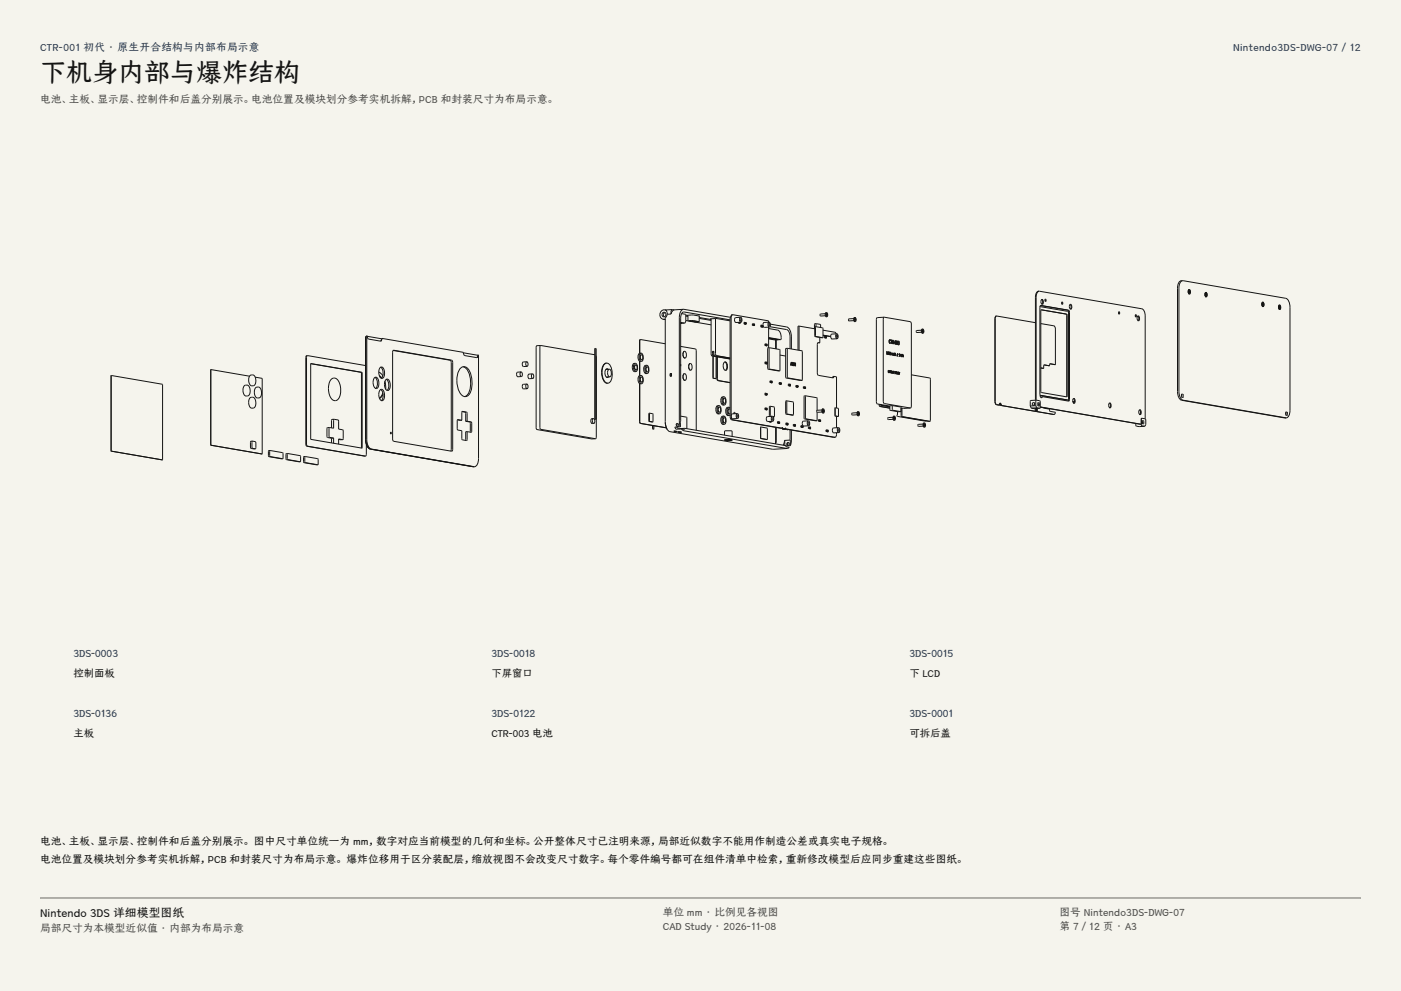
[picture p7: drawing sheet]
<svg xmlns="http://www.w3.org/2000/svg" width="420mm" height="297mm" viewBox="0 0 420 297" stroke-linecap="round" stroke-linejoin="round" font-family="sans-serif">
<g fill="#f5f4ed">
<path d="M0 0h420v297h-420z"/>
<path d="M12 12h396v275h-396z"/>
</g>
<g fill="none" stroke="#141413" stroke-width=".3">
<path d="M198.8 95.7l.6 .1M199.3 92.9a1.45 1.45 0 0 0-1.5 1.2 1.45 1.45 0 0 0 1 1.6M199.3 92.9l.4 .1M199.3 92.9h.4M199.4 93.7l-.5 .4v.5l.3 .3M199.4 95.6l-.6 .1M199.8 92.9l-.1 .1 .4 1.2M199.8 92.9h.1M200.1 94.2l-.7 1.2v31l.2 1.4a2 2 0 0 0 1.2 1.6l30.8 5.2 4.4-.2M201.2 94.1l-1.1 .1M201.6 92.8l-.4 .5v.8M201.6 92.8l.5 .1"/>
<path d="M201.6 92.8l-1.8 .1M202.1 92.9l-.5 .4-.4 .8M204.1 96.6l1.1 .2M204.1 96.8l.2 .1M204.3 94l1.3 .2v2.1l-.4 .5M204.9 92.7a2.27 2.27 0 0 0-1.2 2.5v30.9l.3 1.8M204.9 92.7l14.1 2.4M204.9 92.7l-2.8 .2M205.2 96.8l-1.1 .1M205.6 96.1l2.5 .4 1.5-.1M205.6 94.7l.6 .1M205.6 94.5l.6 .1"/>
<path d="M206.2 94.5l1.6-.1 1.9 .3M206.2 96.2l1.5-.1 1.9 .3M206.2 96.2h.1M206.2 94.5v1.7M206.7 96.2l2.4 .2zM208.2 96.5l5 .9M209.1 96.4h.1M209.6 95.4l3.6 .6M209.6 94.7v1.7M209.6 95.1l3.6 .7M209.7 94.7h.1M209.7 94.7l-.1 .1"/>
<path d="M213.1 95.5l-.2 .1h.3M213.1 95.5h1.9l3.9 .7M213.2 95.5l.1 11.1 5.6 1M214.5 95.5v10.8l.3 .3 4.1 .7-4.3-.7M218.9 95.9l-13.9-2.4a1.54 1.54 0 0 0-.9 1.8l-.1 32.6M219 95.3h-.1l.1 30.2 .4 .3 15.1 2.5M219 95.2v.1M219.5 94.3l-.3 .3-.2 .6M219.5 94.3h.1M219.6 94.3l-.3 .3-.1 .6v29.5M219.6 94.3l10.8 1.9v.4M219.6 94.3h-.1"/>
<path d="M221.3 96.6v.2M221.3 96.8h.1M221.3 96.8h.4M221.5 96.6v.1M221.5 96.8h.1M221.6 96.7h.1M221.6 96.8h.1M221.6 96.8h-.3M221.6 96.6v.2M221.6 96.7l.3 .1M221.6 96.8h.3M221.7 96.8h.1"/>
<path d="M221.9 96.8h.1M221.9 96.6v.2M221.9 95.6h.3l-.1 .6zM222 95.1l-1.5 .1-.3 .7 .3 .7h1.6M222 95.1l-.3 .7 .1 .5 .3 .3M222 95.1a.91 .91 0 0 1 .1 1.5M223 96.6v.5h.5M223 96.6h.1M223 97.1h.1M223.1 97.1h.1M223.3 96.6v.4M223.3 96.6h.1"/>
<path d="M223.3 97.1h.1M223.3 96.6h-.3M223.3 96.6l.4 .1v.4M223.3 96.7h.1M223.3 97h.1M223.3 97.1h-.2M223.3 96.6v.5M223.3 97l.3 .1M223.4 97.1h.1M223.5 97.1h.1M223.6 96.7h.1M223.6 97.1h.1"/>
<path d="M223.6 97.1h-.2M223.6 96.7v.4M223.7 96.7h.1M223.7 97.1h.1M223.7 97.1h-.2M225.6 97.1v.4M225.6 97.5h.1M225.6 97.1h.1M225.6 97.5l.4 .1M225.8 97.1v.4M225.8 97.5h.1M225.8 97.1h.1"/>
<path d="M225.8 97.1h-.2M225.8 97.1h.4v.4M225.8 97.5h-.2M225.9 97.5h.1M225.9 97.1h.1M225.9 97.1h-.1M225.9 97.5h.2M225.9 97.5l.3 .1M225.9 97.6h.1M226 97.6h.1M226.1 97.5h.1M226.1 97.2h.1"/>
<path d="M226.1 97.1v.4M226.1 97.1h.1M226.1 97.5l.1 .1M226.2 97.1h.1M226.2 97.5h.1M226.2 97.6h.1M228.1 97.5v.4l.6 .1M228.1 97.5h.1M228.1 97.9h.1M228.1 97.9l.5 .1M228.3 97.5v.4M228.3 97.9h.1"/>
<path d="M228.3 97.5h.1M228.3 97.5h-.2M228.3 97.5l.4 .1v.4M228.4 97.9h.1M228.4 97.5h.1M228.4 97.5h-.1M228.4 98h.1M228.5 98h.1M228.6 97.6h.1M228.6 97.9h.1M228.6 98h.1M228.7 97.6v.4"/>
<path d="M228.7 98h.1M228.7 97.6h.1M228.7 97.6h-.1M228.7 98h-.2M230.4 98.5l2.8 .4a2.48 2.48 0 0 1 .8 2.9M230.4 98v6.2M230.5 97h.2l-.1 .6zM230.5 96.6h-1.4l-.4 .7 .3 .8 1.6-.1M230.5 96.6l-.3 .6 .1 .6 .3 .2M230.5 96.6a.91 .91 0 0 1 .1 1.4M230.8 97.9l5 .9a2.01 2.01 0 0 1 1 2.2v3.5M230.9 97.1l4.9 .9a2.96 2.96 0 0 1 1.4 3v3.6"/>
<path d="M239.5 97.7l4.8 .8M239.5 97.7h-.3v7.2M239.5 97.7v7.3M244.2 97v1.5M244.2 97h.1M244.2 98.5h.1M244.3 97.9v2.9l2.1 .4M244.3 97.9h.1M244.6 97.9l-.1 2.9 2.1 .4M244.6 97.9h.1M244.6 97.9h-.3M244.6 97.9l2.1 .4-.1 2.9"/>
<path d="M244.7 97l-.1 .9M244.7 97h.1M244.7 97h-.5M244.7 97l1.2 .2 .1 1M246.7 99l3.6 .6 .4 .4M247.4 94l-1.4 .1-.2 .3 .2 .3 1.4-.1M247.6 94.2l.5 .2zM247.6 93.7l-.2 .6 .3 .6M247.6 93.7h.1M247.7 94.4l.2-.6v1l-.1-.4M247.8 94.9h-.1M247.8 93.7l-.3 .5 .4 .7"/>
<path d="M247.8 93.7l.3 .8-.2 .4M247.8 93.7h-.2M247.9 94.9h-.2M248.1 94.3l-.1 .1M255.9 95.5l-1.4 .1-.1 .2 .1 .4 1.5-.1M256.1 95.7l.5 .2zM256.2 95.2l-.3 .5 .3 .7M256.2 95.2h.1M256.2 95.8l.2-.5v.9l-.1-.4M256.3 96.4h-.1M256.3 95.1l-.3 .6 .4 .7M256.3 95.1l.3 .5-.2 .8"/>
<path d="M256.3 95.1l-.1 .1M256.4 96.4h-.2M256.6 95.7l-.1 .2M263 95.2l-.3 .6 .1 24.9 .2 .4 3.8 .6M263 95.2h.1M265.1 95.1l-.3 .6v24.9l.3 .3 7.8 1.4M265.1 95.1h.1M265.1 95.1l-2.1 .1M265.1 95.1l7.8 1.3 .3 .4v24.9l-.3 .6M276.2 99l-1.4 .1-.1 .2 .1 .4 1.5-.1M276.4 99.1l.3 .2M276.4 99.1l.5 .1"/>
<path d="M276.4 99.2h.4M276.5 98.6l-.3 .6 .3 .7M276.5 98.6v.1M276.5 99.3l.1-.5 .1 .9v-.4M276.6 99.9h-.1M276.6 98.6l-.3 .6 .4 .7M276.6 98.6l.4 .8-.3 .5M276.6 98.6h-.1M276.7 99.9h-.2M276.8 99.2v.1M276.9 99.2l-.2 .1M276.9 99.2h-.1"/>
<path d="M298.6 94.7l-.4 .8v24.8l.3 .9 1.2 .2M298.6 94.7h.1M298.7 94.7l-.4 .8v24.8l.2 .7 .3 .3M298.7 94.7l11.7 2M298.7 94.7h-.1M311.3 87.3a1.5 1.5 0 0 0-.9 1.8v30.8M311.3 87.3h.1M311.5 87.3l30.8 5.2a1.96 1.96 0 0 1 1 2.2v30.8M311.5 87.3a1.5 1.5 0 0 0-.9 1.8v30.8M311.5 87.3h-.2M311.8 91.9l8.3 1.4 .2 .3v25.8l-.2 .5M311.8 91.9h.1"/>
<path d="M311.9 91.6l8.2 1.4 .3 .3v26.4l-.2 .5M312 97l3.9 .7 .4 .3 .1 11.3M312.1 92.8l7.7 1.4v24.7M312.2 92.8l-.1 24.7 7.6 1.4M312.2 92.8h.1M312.2 89.8l.2-.1a.76 .76 0 0 1 .4 .8 .76 .76 0 0 1-.5 .7l-.3-.8zM312.3 89.8l.3 .8-.2 .6M313.3 89.7h.2l-.1 .7zM313.3 89.7v.6M318.3 90.6h.3l-.1 .6zM318.3 90.6l.1 .6M319.7 94.1v24.8"/>
<path d="M320.7 91.3l.2-.1a.76 .76 0 0 1 .5 .7 .76 .76 0 0 1-.6 .7l-.2-.7zM320.8 91.2l.3 .9-.2 .5M335.4 93.5h.2l-.1 .6zM335.4 93.5v.6M340.4 94.4h.2l-.1 .6zM340.4 94.4v.5M341 94.8l.2-.1a.76 .76 0 0 1 .5 .7 .76 .76 0 0 1-.6 .7l-.2-.8zM341.1 94.7l.3 .5-.2 .9M354.5 84.1a2.03 2.03 0 0 0-1.1 2.3v30.9l.2 1.2a1.78 1.78 0 0 0 1.1 1.4l30.9 5.3M354.5 84.1l31 5.3a2.64 2.64 0 0 1 1.2 2.7l-.1 32a1.32 1.32 0 0 1-1 1.1M354.5 84.1a1.47 1.47 0 0 0-1.5 1.7v31.5l.2 1.3a1.78 1.78 0 0 0 1.1 1.4l30.9 5.3M356.2 87.4l.3 .7"/>
<path d="M356.3 87.4h.1M356.3 86.9l.2-.1a.7 .7 0 0 1 .4 .6 .7 .7 0 0 1-.5 .7l-.2-.7zM356.3 86.8l.1 .1M356.4 87.4h.1M356.4 87.4h.3M356.4 87.4v.1M356.4 86.8h.1M356.5 88l-.1 .1M356.5 86.8l-.3 .6M356.5 86.8l.3 .8-.3 .5M356.5 86.8h-.2M356.5 87.4l-.2 .1h.2"/>
<path d="M356.5 88.1h.1M356.5 87.4v-.4v.9v-.4M356.5 87.4h.2M356.5 88.1h-.1M356.7 87.4v.1M356.7 87.4l-.2 .1M356.7 87.4h.1M361.4 87.7l.1-.1a.7 .7 0 0 1 .4 .7 .7 .7 0 0 1-.5 .6l-.2-.7zM361.4 87.7h.1M361.5 88.9h-.1M361.5 87.7l-.3 .6 .4 .6M361.5 87.7l.3 .8-.2 .4"/>
<path d="M361.5 87.7h-.1M361.6 88.9h.1M361.6 88.2l.2 .1M361.6 88.2l-.1-.4 .1 1v-.4M361.6 88.2l-.2 .2M361.7 88.3l-.4-.1 .3 .2M361.7 88.3v.1M361.8 88.3l-.2 .1M361.8 88.3h-.1M378.3 91.1l.5 .2zM378.4 90.6l.2-.1a.7 .7 0 0 1 .4 .7 .7 .7 0 0 1-.5 .7l-.2-.7zM378.5 90.6h.1"/>
<path d="M378.5 91.2h.2M378.5 91.2l.1-.4v.9l-.1-.4M378.5 91.2v.1M378.5 91.8h.1M378.5 90.6l-.2 .6 .3 .6M378.5 90.6l.4 .8-.3 .4M378.6 91.8l-.1 .1M378.7 91.2v.1M378.8 91.2h-.1M383.3 92l.3 .7M383.4 91.5l.2-.1a.7 .7 0 0 1 .4 .7 .7 .7 0 0 1-.5 .6l-.2-.7zM383.5 92l.3 .1"/>
<path d="M383.5 92v.1M383.5 91.4v.1M383.5 92l.1-.4v1v-.4M383.6 92.7h.1M383.6 91.5h-.1M383.6 91.5l-.3 .5M383.6 91.5l.3 .8-.3 .4M383.6 92l-.2 .1 .2 .1M383.6 92h-.1M383.8 92.1l-.2 .1M383.8 92.1l-.1 .1M33.3 112.6v22.6"/>
<path d="M33.3 112.5v.1M33.3 112.5h.1M33.3 112.6l.1 22.6M33.4 112.5l-.1 .1M33.4 112.5h-.1M33.4 112.5l15.3 2.7v22.6M63.2 110.8v22.6M63.2 110.8h.1M63.2 110.8l11.6 1.9M73.3 115.6a1.25 1.25 0 0 1 1.4 .2 1.25 1.25 0 0 1 .3 1.3 1.14 1.14 0 0 1-1 1.6 1.14 1.14 0 0 1-1.2-1.5l.1-1zM75 112.5a1.25 1.25 0 0 1 1.4 .2 1.25 1.25 0 0 1 .3 1.4 1.14 1.14 0 0 1-1 1.5 1.14 1.14 0 0 1-1.1-1.5v-1zM75 119.2a1.25 1.25 0 0 1 1.4 .2 1.25 1.25 0 0 1 .3 1.4 1.14 1.14 0 0 1-1 1.5 1.14 1.14 0 0 1-1.1-1.5v-1z"/>
<path d="M76.5 113l2.1 .5v22.6M76.7 116.2a1.25 1.25 0 0 1 1.4 .2 1.25 1.25 0 0 1 .3 1.3 1.14 1.14 0 0 1-1 1.6 1.14 1.14 0 0 1-1.1-1.5l.1-1.1zM91.9 106.6l-.2 .5 .1 26.5 17.8 3.1M91.9 106.6h.1M92.2 106.6l-.3 .5v26l.3 .6M92.2 106.6h.1M92.2 106.6h-.3M92.2 106.6l17.4 3M93.1 109l15.5 2.6-.1 22.7M93.2 109v22.6l15.3 2.7M93.2 109h.1M99.4 113.6a1.57 1.57 0 0 1 2.4 1.3 4 4 0 0 1-1.1 5.1 2.2 2.2 0 0 1-2.1-2.4 4.6 4.6 0 0 1 .8-4z"/>
<path d="M108.3 111.6l.1 22.7M109.6 100.9v30.8l.2 1.5 .5 1 .7 .4 31 5.3M109.6 100.9h.1M109.7 100.8v30.9l.2 1.4a1.93 1.93 0 0 0 1.1 1.5M109.7 100.8l-.1 .1M110 100.6v31.1l.1 1.4a1.93 1.93 0 0 0 1.2 1.5l30.8 5.3M110 100.6l-.3 .2M110 100.6l.1 .1M110.1 100.7l.1 .6 .3 .3 3.6 .6M110.1 100.7h.1M110.1 100.8l4.3 .7M112.4 113.1l.2-.1a2.14 2.14 0 0 1 .2 3.5 2.24 2.24 0 0 1-.4-3.4z"/>
<path d="M112.4 113.1a2.43 2.43 0 0 1 .2 3.3M113.6 111.5l1.2 1.1M113.7 112.6l.7 .7M113.8 112.8l.4 .5M114.1 110.1l.2-.1a2.13 2.13 0 0 1 .2 3.4 2.24 2.24 0 0 1-.4-3.3zM114.1 116.8l.2-.1a2.13 2.13 0 0 1 .2 3.4 2.24 2.24 0 0 1-.4-3.3zM114.1 116.7a2.43 2.43 0 0 1 .2 3.4M114.1 110a2.43 2.43 0 0 1 .2 3.4M114.4 101.5l-.4 .7M114.5 101.4l-.1 .1M114.5 101.4l-.1 .6-.3 .2M114.5 101.4h.1"/>
<path d="M114.5 101.4l24.4 4.2M114.8 117.7l-.4 .8-.7 .8M114.8 118.1l-.4 .9-.6 .4M115.4 114.3l.2 2.4M115.8 113.7l.2-.1a2.13 2.13 0 0 1 .2 3.4 2.24 2.24 0 0 1-.4-3.3zM115.8 113.7a2.43 2.43 0 0 1 .2 3.3M117.8 105l17.7 3.1 .2 .5-.1 26.6-17.7-3.1-.2-.5zM117.9 105l17.2 3.1 .2 .6-.2 26.5M138.1 110.3a1.59 1.59 0 0 1 2.7 .9 8.2 8.2 0 0 1-.1 6.9 1.67 1.67 0 0 1-1.7 .7 1.67 1.67 0 0 1-1.3-1.3 7.3 7.3 0 0 1 .4-7.2zM138.8 109.9a4.3 4.3 0 0 1 2.3 4.4 4.3 4.3 0 0 1-1.8 4.6M138.9 105.6l.1 .7 .4 .3 3.5 .6M138.9 105.6h.1"/>
<path d="M138.9 105.7l4.3 .8M142.9 107.2h.1M143.2 106.5l-.3 .7M143.3 106.4l.2 31-.2 1.3a1.42 1.42 0 0 1-1 1.2M143.3 106.4l-.4 .8M143.3 106.4l-.1 .1M143.3 106.4h.1M156.2 111.5h-1l-.3 .7 .2 .7h1.2M156.2 111.5l-.3 .6 .4 .8M156.2 111.5a.84 .84 0 0 1 .1 1.4M157.9 108.4l-1 .1-.3 .6 .2 .7h1.2M157.9 108.4l-.3 .7 .4 .7"/>
<path d="M157.9 108.4a.85 .85 0 0 1 .1 1.4M157.9 115.1l-1 .1-.3 .6 .2 .7h1.2M157.9 115.1l-.3 .6 .4 .8M157.9 115.1a.85 .85 0 0 1 .1 1.4M159.6 112.1h-1l-.3 .6 .2 .7h1.2M159.6 112.1l-.3 .6 .4 .7M159.6 112.1a.84 .84 0 0 1 .1 1.3M160.9 103.6l-.2 .5 .1 24.5 16.6 2.9M160.9 103.6h.1M162.1 103.5l-.2 .5 .1 24.6 16.5 2.9M162.1 103.5l16.2 2.8M162.1 103.5l-1.2 .1"/>
<path d="M178.4 104.4l-.1 21.1 .4 .1M178.4 104.4h.1M178.5 104.4v21.2M178.5 104.4h.1M178.5 104.4h-.1M178.5 104.4l.2 .2 .1 26.4-.3 .5M178.7 106.6l.1 .3M181.7 108.8a3.3 3.3 0 0 0-1.2 4.2l.2 .6a1.6 1.6 0 0 0 1.4 1.3M181.8 108.8h-.1M181.8 108.8a3.3 3.3 0 0 0-1.1 4.2l.2 .6a1.6 1.6 0 0 0 1.3 1.2M181.8 108.8a2.04 2.04 0 0 1 1.6 2.1 4.6 4.6 0 0 1-.7 3.7l-.5 .2M181.9 110.5l.2 .2"/>
<path d="M182.1 114.9h.1M182.2 114.8l-.1 .1M182.3 110.7l-.4-.2a1.63 1.63 0 0 0 .2 2.6l.3-.1M182.3 113l-.3 .1M182.6 110.7a1.41 1.41 0 0 0 .2 2.2M182.6 110.7a1.41 1.41 0 0 1 .2 2.2M182.6 110.7h-1M182.8 112.9l-1 .1M190.4 108.9a1.05 1.05 0 0 0-.8 1.6l.1 .3a.68 .68 0 0 0 .9 .6M190.4 108.9a1.53 1.53 0 0 0 .2 2.5M190.4 108.9a1.52 1.52 0 0 1 .2 2.5M190.5 109.4l-.3 .7 .1 .6 .3 .2"/>
<path d="M190.5 109.4h.1M190.6 109.4l-.4 .7 .2 .5 .3 .3M190.6 109.4a.94 .94 0 0 1 .1 1.5M190.6 109.4h-.1M190.6 110.9h.1M190.7 110.9h-.1M191.7 114.9l.1 11.9 8 1.4M191.7 108.3v4.3M191.8 105.9a1.53 1.53 0 0 0 .2 2.4h.3M191.8 112.6a1.53 1.53 0 0 0 .2 2.4h.3M191.8 115v11.4l.3 .5M191.8 108.3v4.3"/>
<path d="M191.9 101.8l-.2 .4v3.7M191.9 101.8h.1M192 101.8l-.2 .4v3.7M192 101.8l7.4 1.2M192 101.8h-.1M192.2 105.8a1.53 1.53 0 0 0 .1 2.5M192.2 105.8a1.52 1.52 0 0 1 .1 2.5M192.2 112.5a1.53 1.53 0 0 0 .1 2.5M192.2 112.5a1.52 1.52 0 0 1 .1 2.5M192.2 105.8l-.4 .1M192.2 112.5l-.4 .1M192.2 106.3l-.3 .7 .1 .6 .3 .2"/>
<path d="M192.2 106.3h.1M192.2 113l-.3 .7 .1 .6 .3 .2M192.2 113h.1M192.3 106.3l-.4 .7 .2 .6 .3 .2M192.3 106.3a.94 .94 0 0 1 .1 1.5M192.3 113l-.4 .7 .2 .6 .3 .2M192.3 113a.94 .94 0 0 1 .1 1.5M192.3 106.3h-.1M192.3 113h-.1M192.3 107.8h.1M192.3 114.5h.1M192.4 107.8h-.1"/>
<path d="M192.4 114.5h-.1M193.9 109.5a1.05 1.05 0 0 0-.9 1.6l.1 .3a.68 .68 0 0 0 .9 .5M193.9 109.5a1.53 1.53 0 0 0 .1 2.4M193.9 109.5a1.52 1.52 0 0 1 .1 2.4M193.9 109.9l-.3 .7 .1 .6 .3 .3M193.9 109.9h.1M194 109.9l-.4 .7 .2 .6 .3 .3M194 109.9a.94 .94 0 0 1 .1 1.6M194 109.9h-.1M194 111.5h.1M194.1 111.5h-.1M200.9 112l.4-.1v.8l-.4 .1z"/>
<path d="M204.1 103.8l4.4 .8 .2 .3v24.1M204.1 109.1v.7M204.7 106.2l.2 .8 .4 .3M204.7 112.9l.2 .8 .4 .3M204.8 106.2l.1 .8 .4 .3M204.8 112.9l.1 .8 .4 .3M205.2 105.3l-.3 .3-.2 .6M205.2 112l-.3 .3-.2 .6M205.2 105.3h.1M205.2 112h.1M205.2 105.3l-.3 .3-.1 .6M205.2 105.3a1.26 1.26 0 0 1 .1 2"/>
<path d="M205.2 112l-.3 .3-.1 .6M205.2 112a1.26 1.26 0 0 1 .1 2M205.3 107.3h.1M205.3 114h.1M206.9 108.9a1.26 1.26 0 0 0 .1 2.1M206.9 108.9h.1M206.9 108.9a1.26 1.26 0 0 1 .1 2.1M207 111h.1M213.6 105.3v1l.2 .3M213.6 105.3h.4l.1 1 .2 .3h.2M213.6 105.3l.2 .1M213.7 106.7l.1 6.7"/>
<path d="M213.8 106.7l.1 6.6M213.8 113.4l.8 .1M213.8 105.4v1.2M213.8 106.6h-.1l5.2 .9M214 105.3l-.2 .1M214.5 106.6h.1M214.6 113.5h.1M214.7 106.9l-.1 6.6M214.9 106.9l.1 7.1 3.9 .7M215.1 106.9v6.5l.3 .7M217 118.9a1.05 1.05 0 0 0-.9 1.6l.1 .3a.68 .68 0 0 0 .9 .6M217 118.9a1.53 1.53 0 0 0 .1 2.5"/>
<path d="M217 118.9a1.53 1.53 0 0 1 .1 2.5M217 119.4l-.3 .7 .1 .6 .3 .2M217 119.4h.1M217.1 119.4l-.3 .7 .1 .6 .3 .2M217.1 119.4a.94 .94 0 0 1 .1 1.5M217.1 119.4h-.1M217.1 108.6l.3-.1a1.59 1.59 0 0 1 .1 2.5 1.7 1.7 0 0 1-.4-2.4zM217.3 108.5a1.74 1.74 0 0 1 .1 2.5M229.3 103.1v.4M229.3 108.5v.5M229.3 117.9v.4M229.3 103.6h.1"/>
<path d="M229.3 117.9h.1M229.3 109h.1M229.3 118.3h.1M229.3 103.1h.1M229.3 108.5h.1M229.3 108.5l.3 .1M229.3 103.1h.3M229.3 118.3l.4 .1M229.3 109h.4M229.4 109h.5M229.4 103.6h.5M229.4 118.3h.1"/>
<path d="M229.4 109h.1M229.4 103.6h.1M229.4 103.6h.6M229.5 103.1v.4M229.5 108.5v.4l.5 .1M229.5 117.9v.4l.5 .1M229.5 109h.1M229.5 103.1h.1M229.5 118.3h.1M229.5 103.5h.1M229.5 117.9h.1M229.5 108.5h.1"/>
<path d="M229.5 117.9h-.2M229.5 108.5l.5 .1M229.6 117.9h.1M229.6 108.6h.1M229.6 103.1h.1M229.6 108.9h.1M229.6 103.5h.1M229.6 118.3h.1M229.6 118.3h-.2M229.6 103.1l.1 .5M229.6 108.5l.1 .5M229.6 117.9l.1 .5"/>
<path d="M229.6 117.9h.4M229.6 103.1l.3 .1M229.7 118.4h.3M229.7 118.4h.1M229.7 109h.1M229.7 103.6h.1M229.9 108.6h.1M229.9 109h.1M229.9 118h.1M229.9 103.6h.1M229.9 103.2h.1M229.9 118.3h.1"/>
<path d="M229.9 103.2v.4M229.9 103.2l.1 .4M229.9 108.6l.1 .4M229.9 117.9l.1 .5M229.9 118.4h.1M229.9 117.9h.1M229.9 108.6v.4M229.9 117.9v.4M229.9 103.2h-.1M230 118h.1M230 103.6h.1M230 103.2h.1"/>
<path d="M230 108.6h.1M230 118.4h.1M230 109h.1M230 109h-.3M230 103.6h-.3M230.2 104.2v6.4l3.1 .6M230.2 104.2h.1M230.4 101.2l3.6 .6M230.4 101.6l1.9 .3M230.4 101.3l2.7 .5M230.6 104.2l3.2 .6-.1 6.3M230.6 104.2v6.3l3.1 .6"/>
<path d="M230.6 104.2h-.4M230.8 114.2v.4M230.8 114.6h.1M230.8 114.2h.1M230.8 114.2h.3M230.8 114.6l.4 .1M230.9 114.6h.1M231 114.2l.1 .4 .4 .1M231.1 114.6h.1M231.1 114.2h.1M231.1 114.2l.4 .1M231.1 114.6h-.2"/>
<path d="M231.1 114.2v.4M231.2 114.7h.1M231.4 114.3h.1M231.4 114.6h.1M231.4 114.7h.1M231.4 114.7h-.2M231.4 114.3l.1 .4M231.4 114.3h-.1M231.5 114.3h.1M231.5 114.7h.1M231.5 114.7h-.3M232.4 101.9h-.1"/>
<path d="M232.6 101.9v2.6M232.6 101.9v2.7M233.3 111.2h.1M233.6 114.7v.4M233.6 114.7h.1M233.6 115.1h.1M233.6 114.7h.3M233.6 115.1l.4 .1M233.7 111.1h.1M233.7 111.1l-.4 .1M233.8 114.7l.1 .4M233.8 115.1h.1"/>
<path d="M233.8 114.7h.1M233.8 115.1l.4 .1M233.8 114.7h.4M233.8 106.4l1.7 .3M233.9 114.7h.1M233.9 115.1h.1M233.9 115.1h-.3M233.9 115.2h.3M233.9 115.2h.1M233.9 115.1v.1M234 115.2h.1M234 101.8l-1.7 .1"/>
<path d="M234.2 114.8h.1M234.1 115.1h.1M234.2 115.1h.1M234.2 114.7h.1M234.2 115.2h.1M234.2 114.7v.4M234.2 114.7v.5M235.6 104.4v8.8l4.4 .8M235.6 104.4h.1M236.1 104.4l-.1 8.8 4.4 .8M236.1 104.4h.1M236.1 104.4h-.5"/>
<path d="M236.1 104.4l4.4 .8v8.8M236.3 115.2v.4h.4M236.3 115.6h.1M236.3 115.2h.1M236.4 115.6h.1M236.6 115.1v.5M236.6 115.6h.1M236.6 115.1h.1M236.6 115.1l-.3 .1M236.6 115.6h.4M236.6 115.1l.4 .1v.4M236.6 115.2h.1"/>
<path d="M236.6 115.6h-.2M236.6 115.2v.4M236.7 115.6h.3M236.7 115.6h.1M236.9 115.2h.1M236.9 115.6h.1M236.9 115.2v.4M237 115.6h.1M237 115.2h.1M237 109.5h.1M237.1 109.5h.1M237.2 108.5h.1"/>
<path d="M237.2 108.5l.4 1.1M237.2 108.5l-.2 1M237.3 108.7l.1 .5-.2-.1zM237.4 109.3v.2M237.4 109.3h.1M237.4 109.3l-.2-.1-.1 .3M237.4 109.5l.2 .1M237.4 109.5h.1M237.6 108.6l.2 .1 .2 .9-.2-.2M237.6 108.6h.1M237.6 108.6v1M237.7 109.2h.1"/>
<path d="M237.7 109.2l.1 .2M237.7 109.2l-.1 .4M237.7 109.1h.1M237.8 109.2v.2M237.8 109l-.1 .1M237.8 109l-.2-.3 .1 .4M237.8 109.4h.1M238 109.6l.1 .1M238 108.7h.1M238 108.7l.3 .7 .1-.7M238 109.6h.1M238 108.7v.9"/>
<path d="M238.1 109.7h.1M238.2 109.5h.1M238.2 109.5l-.1-.7v.9M238.3 109.5h.1M238.4 108.7l.1 1-.1-.8-.1 .6M238.4 108.7h.1M238.6 115.6v.4h.4M238.6 116h.1M238.6 115.5h.1M238.8 115.5l.1 .5M238.8 116h.1M238.8 115.5h.1"/>
<path d="M238.8 115.5h-.2M238.8 115.5l.4 .1M238.9 115.6h.1M238.9 115.9h.1M238.9 116h.1M238.9 116h-.3M238.9 115.9l.3 .1M238.9 116h.3M239 116h.1M239.2 115.6h.1M239.2 116h.1M239.2 115.6v.4"/>
<path d="M239.2 115.6h-.1M240 114h.1M240.4 114h.1M240.5 114h-.5M240.8 115.9v.5h.5M240.8 116.4h.1M240.8 115.9h.1M240.9 116.4h.1M241.1 115.9v.4M241.1 116.3h.1M241.1 115.9h.1M241.1 115.9h-.3"/>
<path d="M241.1 115.9l.4 .1v.4M241.1 118.7v6.8l3.4 .6M241.1 118.7h.1M241.1 116.3l-.2 .1M241.1 116.3l.3 .1M241.2 116.4h.3M241.2 116.4h.1M241.3 116.4h.1M241.4 116h.1M241.4 116.4h.1M241.4 116v.4M241.5 116h.1"/>
<path d="M241.5 116.4h.1M241.5 118.6v6.9l3.4 .6M241.5 118.6h.1M241.5 118.6l-.4 .1M241.5 118.6l3.4 .7 .1 3.7M245.2 102.7h.6M245.8 102.7h-.6l-.2 .6 .1 8.8 .3 .4 4.3 .7 .3-.4M245.8 101.1v1.6M246.4 101.2h.1M246.6 101.2h.1M246.6 101.2h-.2M246.7 100.4l2.3 .4"/>
<path d="M246.7 100.5l2.3 .3M247.1 100.8v.4l.4 .1M247.1 101.2h.1M247.1 100.8h.1M247.2 101.2h.1M247.3 100.8v.4l.5 .1M247.4 101.2h.1M247.3 100.8h.1M247.3 100.8h-.2M247.3 100.8h.5v.4M247.4 100.8h.1M247.4 101.2h-.2"/>
<path d="M247.4 100.8v.4M247.5 101.2l.3 .1M247.5 101.2h.1M247.5 101.3h.1M247.7 100.9h.1M247.7 101.2h.1M247.7 100.8v.4M247.7 100.8h.1M247.7 100.8h-.1M247.8 101.2h.1M247.8 100.8h.1M247.8 101.3h.1"/>
<path d="M249 100.8l.3 .7h1.6M250 112.8h-.3l-.2 .4M250 112.8l.8 .1v9.4M250.8 100.5h.2l-.1 .6zM250.9 100l-1.5 .1-.4 .7M250.9 100l-.4 .7 .1 .6 .3 .2M250.9 100a.91 .91 0 0 1 0 1.5M265.8 105.5l.1 .6M265.8 105.5h.1M265.8 105.4h.1M265.8 105.4v.1M265.8 106.2h.3"/>
<path d="M265.8 106.2h.1M265.8 106.1l.3 .1M265.8 106.1h.1M265.8 106.1v.1M265.9 105.4h-.1M265.9 105.4h.1M265.9 105.4l.1 .7M266.1 106.2h-.1M266.1 106.2h.1M266.1 106.1l.2 .1M266.1 106.1h.1M266.1 106.1v.1"/>
<path d="M266.2 105.5h.1M266.2 105.4v.1M266.2 105.4h.1M266.2 106.2h.1M266.2 105.8l.1 .1M266.2 105.8h.1M266.2 105.4l.2 .4M266.3 106.2h.1M266.3 105.5v.2M266.3 111.7h.3M266.3 111h.1M266.3 111l.2 .7"/>
<path d="M266.3 111.7h.1M266.3 111v.7M266.3 105.7v.1M266.3 106.1v.1M266.3 105.9v.1M266.3 105.7h.1M266.3 106v.1M266.4 106l-.1 .2M266.4 105.8v.1M266.4 105.9l-.1 .3M266.5 105.9v.3M266.5 111.7h.1"/>
<path d="M266.5 106.2l.1 .1M266.5 105.9l.1 .3M266.6 111.7h.1M266.6 105.5l-.1 .4M266.6 105.5l.2 .4M266.6 105.5h.1M266.6 111.5l.2 .1M266.6 111.5v.2M266.6 102.7l.2 .2M266.6 101.9v.8M266.6 105.6h.1M266.6 105.6l-.1 .3"/>
<path d="M266.6 105.6l.1 .1M266.6 106.2h.1M266.6 106.3h.1M266.7 111l.1 .7M266.7 111h.1M266.7 111l-.2 .7M266.7 105.7v.2M266.7 111.1l.1 .4zM266.7 105.9l-.1 .3M266.8 111.6v.1M266.8 101.8l-.2 .1M266.8 105.9l-.2 .4"/>
<path d="M266.8 101.8h.1M266.8 101.9h.1M266.8 101.9l-.2 .4 .2 .5M266.8 111.7h.1M266.8 111.1l.1 .3M266.8 102.9h.1M266.8 101.9l.2 .2M266.8 111.1l.2 .3 .1-.3M266.8 111.1h.1M266.8 101.8l.2 .3M266.8 102.8h.1M266.8 105.9l.1 .3"/>
<path d="M266.9 102.9h-.1M266.9 106.2l.1 .2M266.9 105.6l-.1 .3M266.9 102.8h-.1M266.9 102.9h.1M266.9 105.7l.1 .6M266.9 111.8h.1M266.9 111.4h.1M266.9 111.4l.1 .4M267 105.6h-.1M267 105.6h.1M267 105.6l-.1 .1"/>
<path d="M267 106.4h.1M267 105.6v.7M267 105.6v.8M267 106.3h.1M267 102.7l-.1 .1M267 102.7l-.1 .2M267 102.1h.1M267 102.7h.1M267 102l.5 .1M267 101.9l.5 .2M267 101.9h.1M267 102h.1"/>
<path d="M267 101.9v.1M267.1 111.1h-.1M267.1 111.1l-.1 .3M267.2 103h.1M267.2 102h.1M267.2 102v1M267.2 111.1l.1 .7M267.2 111.1h.1M267.2 111.2h.1M267.2 111.2l.1 .6M267.3 111.8h.1M267.3 111.2v.1"/>
<path d="M267.3 111.1v.7M267.3 103h.1M267.3 102v1M267.3 111.3v.5M267.4 105.8v.6zM267.4 105.8h.1M267.5 105.9h-.1M267.5 102.1h.1M267.5 111.2l.1 .6M267.5 111.2l.1 .7M267.5 111.2h.1M267.5 105.9h.1"/>
<path d="M267.5 105.9l-.1 .2M267.5 105.8v.1M267.5 105.9l.1 .6M267.5 105.8l.1 .2M267.5 105.8h.1M267.5 103h.1M267.6 101.9l.3 .3v.9M267.6 103h-.1M267.6 101.9h-.1M267.6 101.9l-.1 1.1M267.6 106.5h.1M267.6 111.9h.1"/>
<path d="M267.6 111.8h.1M267.6 103h.1M267.6 106v.5M267.6 105.9v.1M267.7 106h.1M267.7 111.6l-.1 .2zM267.7 106h-.1M267.7 105.9h-.1M267.7 111.2l-.1 .7M267.7 111.2l.4 .2M267.7 111.2h.1M267.7 105.9h.1"/>
<path d="M267.7 105.9l.1 .1M267.7 102.5h.1M267.7 106l.1 .1M267.8 106.5h.1M267.8 106.1v.4M267.8 102.6v.2M267.8 102.6h-.2v.4M267.8 111.3l.3 .1M267.8 111.2v.1M267.8 111.2h.1M267.8 111.3h.1M267.8 106v.1"/>
<path d="M267.8 102.4l-.1 .1M267.8 102.2v.2M267.8 102.2l-.2-.1 .1 .4M267.8 102.8l.1 .3M267.9 106.5h.1M267.9 103.1h.1M267.9 111.3v.6M267.9 111.3h.1M268 102.7l.2 .1M268 102.6l.2 .2M268 102.6h.1M268 102.7h.1"/>
<path d="M268 102.6v.1M268 105.7h.1M268 105.7l.2 .9M268 105.7l-.1 .8M268.1 105.9v.4zM268.1 111.4h.1M268.1 106.4l.1 .2M268.1 106.4l-.2 .1M268.1 106.4h.1M268.2 106.6h.1M268.2 102.8h.1M268.2 111.5l.2 .2"/>
<path d="M268.2 112h.2M268.3 111.5v.1M268.3 111.9h.1M268.3 111.9l-.1 .1M268.3 112h-.1M268.3 111.9h-.1M268.3 111.6v.1M268.3 111.4l-.1 .1M268.3 106.6h.1M268.3 105.8h.1M268.3 105.8v.8M268.3 111.6h.1"/>
<path d="M268.3 111.3v.1M268.3 111.3h.1M268.4 112h.1M268.4 111.4h.1M268.4 111.4l-.1 .2M268.4 111.9h.1M268.4 111.6h.1M268.4 111.4l.1 .1M268.4 111.7v.1M268.4 111.3h.1M268.4 106l-.1 .1M268.4 111.6l.1 .2"/>
<path d="M268.4 106.1h.1M268.4 106.1l-.1 .2M268.4 106h.1M268.4 106l.1 .6M268.4 111.3l.1 .2M268.4 111.8h.1M268.4 111.8v.1M268.4 102.1l-.1 .5 .2 .6M268.4 102.1h.1M268.5 102.2h.1M268.5 102.2v.9M268.5 103.2h.1"/>
<path d="M268.5 106.1v.5M268.5 102.1l.2 .6-.2 .5M268.5 103.1h.1M268.5 106.6h.1M268.5 111.8l-.1 .2M268.5 111.4l.3 .1M268.5 111.4h.4l.1 .6M268.5 111.4h.1M268.5 111.4v.1M268.6 111.5v.6l.2-.6M268.6 111.5h.1M268.8 111.5h.1"/>
<path d="M268.8 111.4v.4M268.8 111.8l.2 .3M268.8 111.4h.1M268.9 102.3l.1 .9zM268.9 102.2l-.2 .5 .3 .6M268.9 102.2h.1M268.9 102.3h.1M268.9 102.2l.2 .6-.1 .5M269 112.1h.1M269 103.3h.1M269 112v.1M269.1 111.5l-.1 .5"/>
<path d="M269.1 111.5v.6M269.1 111.5h.1M269.1 112.1h-.1M269.1 105.9h.1M269.1 105.9l-.2 .9zM269.2 112.1l.1 .1M269.2 111.5l.3 .2-.2 .5M269.2 111.5v.6M269.2 111.5h.1M269.2 112.1h.1M269.2 103.3h.2M269.2 103.1h.1"/>
<path d="M269.2 103.3h.1M269.2 103.1v.2M269.2 111.6h.1M269.3 102.4h-.1M269.3 102.3h-.1M269.3 102.3l-.1 .1M269.3 111.6l.1 .3M269.3 102.2l-.1 .1M269.3 102.4h.1M269.3 102.8h.1M269.3 102.7h.1M269.3 102.7v.1"/>
<path d="M269.3 112.2h.1M269.4 102.2l.2 .4-.2 .7M269.4 102.4h.1M269.4 102.2h-.1M269.4 102.8l.1 .4-.3-.1M269.4 102.4v.3M269.4 102.7h.1M269.4 111.9l-.1 .2M269.4 103.3h.1M269.5 111.5l.1 .4M269.5 111.5h.1M269.5 106.8h.1"/>
<path d="M269.5 106.7h.1M269.5 106.7v.1M269.5 106h.1M269.5 106l.2 .1M269.5 106v.4M269.5 106.4h.1M269.5 111.5l.1 .3 .1-.2M269.6 106.8h.1M269.6 106.7h.1M269.6 106.4h-.1M269.6 106.4h.1M269.6 111.9v.3"/>
<path d="M269.6 112.2h.1M269.6 111.9h.1M269.6 106.3h.1M269.6 106.4l.1 .3M269.6 106.3v.5M269.7 106.7h-.1M269.7 111.6h.1M269.7 106.1l-.1 .2M269.7 106.1h.1M269.8 111.6l-.2 .6M270 106.1l.1 .8M270 106.1h.1"/>
<path d="M270.1 106.1l.1 .7v-.7M270.1 106.9h.1M270.2 106.9h.1M270.2 106.9l.1-.6v.6M270.2 106.1l.2 .7 .1-.6M270.2 106.1h.1M270.4 106.9h.1M270.4 106.9h-.1M270.5 106.2h.1M270.5 106.2h.1v.3M270.5 106.2l-.1 .7M270.6 106.2h.1"/>
<path d="M270.6 107h.1M270.6 106.2v.8M270.7 106.5l-.1 .5M270.7 106.4l-.1 .1M270.7 106.5h.1M270.7 106.4h.1M270.7 106.4l.1 .1M270.8 106.5v.5M270.8 107h.1M273.2 112.3l5.5 1 .2 .2v12.5l-.1 .3M310.4 119.9h.1M310.6 119.9l-1.6 .1"/>
<path d="M310.6 119.9h.1M310.7 119.9l-.2 1.7M310.7 119.9h-.1M310.7 119.9l1.1 .3-.1 2.2M311.8 118.4v.1M311.8 118.5l8.3 1.4M311.8 118.5l-.1-26.4 .3-.6 8.3 1.5 .3 .3v26.4l-.2 .5M311.8 118.5l.2 .6 .3 .1 .2-.3M312 110.3l.9 .1zM312.5 118.9l-.4 .3M312.5 118.9l7.8 1.3M313 109.4l1.6 .2"/>
<path d="M313 109.4l-.1 1M313 109.4h.1M314.6 109.6h-.1M314.8 109l1.6 .3M314.8 109l-.2 .6M314.8 109h.1M316.4 109.3h-.1M319.7 118.9h.1M320 119.9h.1M320.1 119.9h.1M320.1 119.9h-.1M321.7 119.5l.2-.1a.76 .76 0 0 1 .5 .7 .76 .76 0 0 1-.6 .7l-.2-.7z"/>
<path d="M321.8 119.4l.3 .9-.2 .6M354.2 118.2l.1 .9M354.2 118.2h.5l-.1 .9-.4-.1zM354.6 119.1h.1M33.3 135.2l15.4 2.6M48.7 137.8h.1M63.2 133.4l15.4 2.7M63.2 133.3v.1M75.3 132.2l-.2 2 1 .3M75.3 132.2h.1M75.7 132.2l-.1 1.9 .9 .4M75.7 132.2h.1"/>
<path d="M75.7 132.2h-.4M75.7 132.2l1 .4-.2 1.9M76.1 134.5h.1M76.5 134.5h.1M76.5 134.5h-.4M78.5 136.1h.1M78.6 136.1h-.1M80.6 135v1.9l3.8 .6M80.6 135h.1M81 135v1.8l3.7 .7M81 135h.1M81 135h-.4"/>
<path d="M81 135l3.7 .7v1.8M84.4 137.5h.1M84.7 137.5h.1M84.7 137.5h-.3M85.8 135.9l.1 1.9 3.7 .6M85.8 135.9h.1M86.2 135.9l3.8 .7v1.8M86.2 135.9v1.8l3.8 .7M86.2 135.9h-.4M89.6 138.4h.1M90 138.4h.1M90 138.4h-.4"/>
<path d="M91.1 136.8v1.9l3.8 .6M91.1 136.8h.1M91.5 136.8v1.8l3.8 .7M91.5 136.8h.1M91.5 136.8h-.4M91.5 136.8l3.8 .7v1.8M94.9 139.3h.1M95.3 139.3h.1M95.3 139.3h-.4M98.2 128.2l-.1 2.8 1.3 .3M98.2 128.2h.1M98.8 128.1l-.1 2.9 1.3 .3"/>
<path d="M98.8 128.1h.1M98.8 128.1l-.6 .1M99.4 131.3v1.4M99.5 125.7l-.1 2.5M99.5 125.7h.1M100 131.3h-.6M100 131.3v1.5M100.2 125.7l1.3 .3v2.6l1.3 .3v2.9M100.2 125.7l-.2 2.6-1.2-.2M100.2 125.7h-.7M101.5 131.7l.6 .1M102.2 131.8h-.1"/>
<path d="M102.7 131.8h.1M102.7 131.8l-1.2-.3v1.6M102.8 131.8h-.7M108.5 134.3h.1M109.4 136.7h-.1M109.6 136.7h-.3M109.6 131.7l.3 1.6 .4 .8M109.8 133.2v3l-.2 .5M117.1 129.6h.2l-.1 .5zM137.1 125.8l1.3 .2M137.2 125.8l-.1 2.9 1.3 .4 .1 2.7 1.4 .2M137.2 125.8h.1"/>
<path d="M137.2 125.8l1.2 .2M138.4 126l.2-2.7 1.4 .3v2.6M138.5 123.4l1.1 .3v2.6M139.6 126.3l1.4 .4-.1 2.8M139.9 132h.1M140 129.4l-.1 2.6M140 126.2l1.4 .4-.1 3M140 129.4h-.4v2.6M140 129.4l1.2 .2M140 126.2l-.4 .1M141.2 129.6h.1M142.1 139.9h.2"/>
<path d="M142.1 139.9h-.1M142.3 139.9h-.3M177.4 131.5v.1M177.9 125.4a.75 .75 0 0 0-.8 .8 .75 .75 0 0 0 .9 .7M177.9 125.4l-.3 .7 .1 .6 .3 .2M177.9 125.4a.91 .91 0 0 1 .1 1.5M178.5 131.5h.1M178.5 131.5l-1.1 .1M178.6 125.6h.1M178.7 125.6h.1M178.7 125.6h-.1M178.7 125.5v.1"/>
<path d="M194.6 123.9l-.1 2.4 1 .2M194.6 123.9h.1M194.8 123.8l-.1 2.4 1 .3M194.8 123.8h.1M194.8 123.8l-.2 .1M194.8 123.8l.9 .2v2.5M195.5 126.5h.1M195.6 127.5v1l.3 .1M195.7 126.5h.1M195.7 126.5h-.2M195.7 127.5v1l.3 .1M195.9 128.6h.1"/>
<path d="M196 128.6h.1M196 128.6h-.1M196 127.6v1M199.4 126.6l.6 2.1M202 129.2l.1 .1M202 129.2h.1M202.1 129.2h-.1M202.5 129.2l.5 .1h-.9M202.5 129.2l.1 .1M202.5 129.2h-.4M202.8 128l.8 .5M203.2 127l-.3 .4 .3 .4"/>
<path d="M203.3 129.5h1M203.3 129.5h.1M203.6 128.5v.1M203.6 128.5h.1M204 127.9l-1.7 .1 .3 .6 1.7-.1M204.1 124.7l1.8 .4v3.4M204.3 129.5h.1M204.3 128.5l.8 .6 30.9 5.3M204.3 128.5l.8 .2M205.1 128.7h.1M205.3 128.4l-.1 .3M205.3 128.4l-1.7 .1"/>
<path d="M205.3 128.4l30.3 5.2M205.3 128.4h.1M215.5 121.6a1.05 1.05 0 0 0-.9 1.5l.1 .4a.68 .68 0 0 0 .9 .5M215.5 121.6a1.53 1.53 0 0 0 .1 2.4M215.5 121.6a1.53 1.53 0 0 1 .1 2.4M215.6 122l-.4 .7 .1 .6 .4 .3M215.6 122h.1M215.6 122l-.3 .7 .1 .6 .3 .2M215.6 122a.94 .94 0 0 1 .1 1.5M215.7 123.5v.1M217 124.7a1.05 1.05 0 0 0-.9 1.6l.1 .4a.68 .68 0 0 0 .9 .5M217 124.7a1.53 1.53 0 0 0 .1 2.5"/>
<path d="M217 124.7a1.53 1.53 0 0 1 .1 2.5M217 125.2l-.3 .7 .1 .6 .3 .2M217 125.2h.1M217.1 125.2l-.3 .7 .1 .6 .3 .2M217.1 125.2a.94 .94 0 0 1 .1 1.5M217.1 125.2h-.1M217.1 131.9h2.5zM217.2 120.9h-.1M217.2 126.7h-.1M217.2 130.4v-1.2l2-.1 .3 .1v1.6M217.2 131.9h2.3M217.2 131.8v.1"/>
<path d="M217.5 131.9h1.7zM217.6 131.8h.1M218.5 122.1a1.05 1.05 0 0 0-.9 1.5l.1 .4a.68 .68 0 0 0 .9 .5M218.5 122.1a1.53 1.53 0 0 0 .1 2.4M218.5 122.1l.4 .2M218.5 122.5l-.3 .7 .1 .6 .3 .3M218.5 122.5h.1M218.6 122.5l-.4 .7 .2 .6 .3 .3M218.6 122.5l.3 .2M218.6 122.5h-.1M218.6 124.1h.1M218.7 124.1h-.1"/>
<path d="M218.9 124.4l-.3 .1M218.9 123.9l-.2 .2M219.1 131.8h-1.4M219.1 131.8h-1.5M219.2 124.7l.1 .8 .4 .3 14.8 2.5M219.2 124.7l.3 .8 1.6-.1M219.5 131.8v.1M220 123.8l.1 .2v-.3l.2-.1 .1 .4M220.9 124.4h.3l-.1 .6zM221 123.9l-1.5 .1-.3 .7M221 123.9l-.3 .7 .1 .6 .3 .2M221 123.9a.91 .91 0 0 1 .1 1.5"/>
<path d="M228.1 128l-.1 3.4 2 .3M228.1 128h.1M228.1 128v3.4M228.1 128l1.9 .3v3.4M229.3 122.3v.4M229.3 122.7h.1M229.3 122.3h.1M229.3 122.7l.4 .1M229.4 122.7h.1M229.5 122.3v.4M229.5 122.7h.1M229.5 122.3h.1"/>
<path d="M229.5 122.3h-.2M229.5 122.7l.5 .1M229.5 122.3l.5 .1M229.6 122.3h.1M229.6 122.7h.1M229.6 122.7h-.2M229.6 122.3l.1 .5M229.7 122.8h.3M229.7 122.8h.1M229.9 122.4h.1M229.9 122.7h.1M229.9 122.8h.1"/>
<path d="M229.9 122.4l.1 .4M229.9 122.4v.4M230 122.4h.1M230 122.8h.1M230 131.7h.1M230.6 126.3v.1M230.6 126.4h.1M230.6 126.4l.4 .1M230.7 121.8l-.1 2.8 .5 .2M230.7 121.8h.1M230.8 126.4h.1M230.9 126.4h.1"/>
<path d="M230.9 126.4h-.3M230.9 126.3v.1M230.9 126.4h.2M230.9 126.4l.3 .1M230.9 126.4v.1M230.9 126.5h.1M231 126.5h.1M231 121.8l-.1 2.7 .4 .3M231 121.8h.1M231 121.8h-.3M231 121.8l1.1 .2v2.9M231.1 126.4h.1"/>
<path d="M231.2 126.3v.1M231.2 126.4h.1M231.2 126.4v.1M231.2 126.5h.1M231.5 125.3h.2l-.1 .6zM231.5 124.8l-1.4 .1-.4 .6 .3 .8 1.6-.1M231.5 124.8l-.3 .6 .1 .6 .3 .2M231.5 124.8a.91 .91 0 0 1 .1 1.4M231.7 124.8l.4 .1M231.8 124.9h.1M232.1 124.9h.1M232.1 124.9h-.3"/>
<path d="M232.6 128.1l-.2 4.9M232.6 128.1l-.1 4.9 .1-1M233.1 126.4v.4l.6 .1M233.1 126.8h.1M233.1 126.4h.1M233.1 126.8l.5 .1M233.3 126.4v.4M233.3 126.8h.1M233.3 126.4h.1M233.3 126.4h-.2M233.3 126.4l.4 .1v.4M233.4 126.4h.1"/>
<path d="M233.4 126.8h.1M233.4 126.4v.4M233.4 126.9h.1M233.6 126.5h.1M233.6 126.8h.1M233.6 126.9h.1M233.7 126.5v.4M233.7 126.5h.1M233.7 126.9h.1M233.7 126.5h-.1M233.7 126.9h-.2M234.5 128.2h.1"/>
<path d="M234.5 128.4h.1M234.5 128.4l.9 .1M234.5 128.2v.2M234.6 128.4l.2 .1M234.6 128.5h.1M234.6 128.1l-.1 .1M234.6 128.1v.6M234.6 128.1l-.1 .2M234.7 128.5l-.1 .2M234.8 128.5h.6M234.8 128.5h.1M234.9 128.5h-.2"/>
<path d="M235.1 128.5l14.9 2.6M235.1 128.5h.4M235.1 128.5h.1M235.2 132l-.4 1.4M235.2 132l.1 1.5M235.4 128.3h.1M235.4 128.3v.2M235.5 128.5l14.8 2.6M235.5 128.3h-.1M235.5 128.3v.2M235.6 126.8v.4l.6 .1M235.6 127.3h.1"/>
<path d="M235.6 126.8h.1M235.6 120.2v3.8l1.8 .4M235.6 120.2h.1M235.6 133.6l.2 .3 .8 .2-.6 .3M235.6 133.6h.1M235.8 128.6l-1.2 .1M235.8 126.8v.4M235.8 127.2h.1M235.8 126.8h.1M235.8 126.8h-.2M235.8 126.8l.4 .1v.4M235.9 126.8h.1"/>
<path d="M235.9 127.2h.1M235.9 127.3h.1M235.9 127.3h-.3M235.9 126.8v.4M235.9 128.7v.1M235.9 127.3h.3M235.9 120.1v3.9l1.9 .4M235.9 120.1h.1M235.9 120.1l-.3 .1M236 120.1l1.8 .4v3.9M236 127.3h.1M236 128.7l-.1 .1"/>
<path d="M236.1 128.7l-.2 .1M236.2 126.9h.1M236.2 127.3h.1M236.2 126.9v.4M236.2 126.9h-.1M236.5 132.7l-.4 .3 .1 .5M236.8 131.9l.1 1.7M236.8 131.9l-1.6 .1M236.8 128.8v3.1M236.9 133.6h-1.3M237.2 128.9v3.4l-.3 1.3M237.5 124.4h.1"/>
<path d="M237.8 124.4h.1M237.8 124.4h-.3M237.8 127.2l.1 .5M237.8 127.6h.1M237.8 127.2h.1M237.9 127.7h.1M238 127.6l.5 .1M238.1 127.2v.4M238.1 127.6h.1M238.1 127.2h.1M238.1 127.2h-.3M238.1 127.2l.4 .1v.4"/>
<path d="M238.1 127.6l-.2 .1M238.2 127.7h.3M238.2 127.7h.1M238.3 127.7h.1M238.4 127.3h.1M238.4 127.7h.1M238.4 127.3v.4M238.5 127.3h.1M238.5 127.7h.1M240.1 127.6v.4M240.1 128h.1M240.1 127.6h.1"/>
<path d="M240.2 128l.5 .1M240.3 127.6l.1 .4M240.3 128h.1M240.3 127.6h.1M240.3 127.6h-.2M240.4 127.6h.1M240.4 128h.1M240.4 128h-.3M240.4 127.6l.3 .1M240.4 128.1h.3M240.4 128.1h.1M240.5 128.1h.1"/>
<path d="M240.7 127.7h.1M240.7 128h.1M240.7 128.1h.1M240.7 127.7v.4M240.7 127.7h-.1M242.2 126.6h.3l-.1 .6zM242.3 126.1l-1.5 .1-.3 .7 .3 .7h1.6M242.3 126.1l-.3 .7 .1 .6 .3 .2M242.3 126.1a.91 .91 0 0 1 .1 1.5M242.3 128l.1 .4M242.4 128.4h.1M242.4 128h.1"/>
<path d="M242.5 128.4l.5 .1M242.6 128v.4M242.6 128.4h.1M242.6 128h.1M242.6 128h-.2M242.6 128.4h-.2M242.6 128l.1 .5M242.7 128.4h.1M242.6 128l.3 .1M242.7 128.5h.3M242.7 128.5h.1M242.8 128.5h.1"/>
<path d="M242.9 128.1h.1M242.9 128.4h.1M242.9 128.1v.3M242.9 128.5h.1M242.9 128h.1M242.9 128l.1 .5M243 128.1h.1M243 128.5h.1M244.5 126.1h.1M244.9 126.1h.1M244.9 126.1h-.4M245 123.6l-.1 2.5"/>
<path d="M245 123l-.2 .2 .2 .4 1.4-.1M245.4 125.8v.4M245.4 126.2h.1M245.4 125.8h.1M245.4 126.2l.4 .1M245.6 125.8v.4l.4 .1M245.6 125.8h.1M245.6 126.2h.1M245.6 125.8h-.2M245.6 125.8l.4 .1M245.6 126.2h-.2M245.6 125.8v.4"/>
<path d="M245.7 126.2h.1M245.7 125.8h.1M245.7 125.8h-.1M245.7 126.3h.3M245.7 126.3h.1M245.9 125.9h.1M245.9 126.2h.1M245.9 126.3h.1M246 125.9v.4M246 126.3h.1M246 125.9h.1M246 125.9h-.1"/>
<path d="M246.4 122.9l-1.4 .1M246.6 123l.5 .3zM246.6 122.5l-.2 .6 .3 .7M246.6 122.5l.1 .1M246.8 123.1v-.4l.1 .9-.1-.4M246.8 123.1h.2M246.8 123.8h-.1M246.8 122.5l-.3 .6 .4 .7M246.8 122.5l.3 .5-.2 .8M246.8 122.5h-.2M246.8 123.1l-.1 .1M246.9 123.8h-.2"/>
<path d="M247 123.1v.2M247.1 123.1h-.1M247.6 128.9v.4M247.6 129.3h.1M247.6 128.9h.1M247.6 129.3l.4 .1M247.7 129.3h.1M247.8 128.9l.1 .4 .4 .1M247.9 129.3h.1M247.9 128.9h.1M247.9 128.9h-.3M247.9 128.9l.4 .1v.4"/>
<path d="M247.9 129.3h-.2M247.9 128.9v.4M248 129.4h.3M248 129.4h.1M248.2 129h.1M248.2 129.3h.1M248.2 129.4h.1M248.2 129v.4M248.2 128.9h.1M248.2 128.9l-.1 .1M248.3 129h.1M248.3 129.4h.1"/>
<path d="M250.1 131.1h-.1M250.3 131.1h-.3M250.4 122.2v2.5M250.4 122.2h.1M250.4 122.2l.9 .2v2.4M250.4 124.7l.9 .1M250.8 129.7l-.1 .8-.4 .6M250.8 124.7v3.5M251.3 128.7h.2l-.1 .5zM251.3 124.8h.1M251.4 128.2l-1.5 .1-.4 .6 .3 .8 1.6-.1M251.4 128.2l-.4 .6 .1 .6 .3 .2"/>
<path d="M251.4 128.2a.91 .91 0 0 1 0 1.4M256.9 123.7l-1.4 .1-.1 .3 .1 .3 1.5-.1M257.1 123.9h.5M257.1 123.9h.2M257.2 123.4l-.3 .5 .3 .7M257.2 123.4h.1M257.2 124l.2-.5v.9l-.1-.3M257.3 124.6h-.1M257.3 123.4l-.3 .5 .4 .7M257.3 123.4l.3 .4-.2 .8M257.3 123.4h-.1M257.4 124.6h-.2"/>
<path d="M257.6 123.9l-.1 .2M263.6 121.2l.1 .6 3.1 .5-2.8-.5-.2-.6M264 121.2l.2 .3 2.6 .4M264.2 121.3l.1 .2 2.5 .4M266.8 121.7v1.3l2.5 .4M266.8 121.6v.1M266.8 121.6h.1M267.6 121.6v1.3l2.4 .5M267.6 121.6h.1M267.6 121.6h-.8M267.6 121.6l2.5 .4 .2 2.9 8.2 1.4M267.7 125.1h-1.4l-.2 .3 .2 .4 1.4-.1"/>
<path d="M267.9 125.2l.5 .2zM267.9 124.7l-.2 .6 .3 .7M267.9 124.7h.1M268.1 125.9l-.1 .1M268.1 124.7l-.3 .6 .4 .7M268.1 124.7l.3 .8-.2 .5M268.1 124.7h-.2M268.1 125.3l-.1 .1M268.2 126h-.2M268.3 125.3h-.2v-.4l.1 .9-.1-.4M268.3 125.3v.1M268.4 125.3h-.1"/>
<path d="M269.1 123.4v.9h-.2l.1 .5 8.2 1.4M269.3 123.4h.1M270 123.4h.1M270.1 123.4h-.8M270.1 122.3l.8 .1M270.1 123.2v.2M270.4 122.3l.2 2.6 8.1 1.4M270.9 122.4h.1M272.9 122.3l-2 .1M276.7 127.1l-1.4 .1-.1 .3 .1 .3 1.5-.1M276.9 127.3l.3 .5v-.4M276.9 127.3h.5"/>
<path d="M276.9 127.3l.4 .1M277 126.8l-.3 .5 .3 .7M277 126.8h.1M277.1 128h-.1M277.1 126.8l-.3 .5 .4 .7M277.1 126.8l.3 .4-.2 .8M277.1 126.8h-.1M277.2 126.9l-.1 .4M277.2 126.9l-.1 .5M277.2 126.9h-.1M277.2 127.4l-.1 .1M277.2 128h-.2"/>
<path d="M277.2 126.2h.1M277.3 127.4v.1M277.4 127.3l-.2 .1M277.4 127.3l-.1 .1M277.7 126.2h-.5M278.5 126.3h.1M278.7 126.3h.1M278.8 126.3h-.3M299.4 121.4h.1M299.5 121.4h.1M299.5 121.4l.3-.6 .4 .7M299.6 121.4h.1"/>
<path d="M299.7 121.4h-.1M299.8 121.2l.1 .3M299.8 121.2l-.1 .2M299.9 121.5h.1M300 121.5l10.4 1.8M300.1 121.5h.1M308.9 121.7l.3 .6M309 120l-.1 1.7M309 120h.1M309.2 122.3l.8 .2M310.1 122.5h-.1M310.2 120.9l-.1 .5"/>
<path d="M310.3 123.3h.1M310.3 123.3h.5M310.4 122.4v.9M310.4 123.3h.1M310.5 122.6h.2l-.1 .5zM310.5 121.6l.3 .6M310.5 121.6l-1.6 .1M310.6 122.5v.6M310.8 123.3l5.1 .9M310.8 123.4h.1M310.8 122.4v.9M310.8 122.2l-1.6 .1"/>
<path d="M310.8 122.2l.9 .2M311.1 120.9l.3 .3-.2 .4M311.2 120.7l-.1 .8 .4 .2M311.2 120.7h.1M311.2 120.7l.4 .1-.1 .9M311.5 121.7h.1M311.7 122.4h.1M311.7 122.4l-1.7 .1M311.8 122h.1M311.8 122l30.3 5.1-30.3-5.1M312.9 122.2l1.7 .4 .2 .7 1.6 .3-.4 .6M315.9 124.2h.1"/>
<path d="M316 124.2h-.1M320.3 120.2h.1M321.6 120.3h.1M321.9 120.3l-.1 .5M321.9 120.3h.1M321.9 120.3h-.3M321.9 120.3h.2M332.5 120.9l.2-.1a.76 .76 0 0 1 .4 .7 .76 .76 0 0 1-.5 .7l-.2-.8zM332.6 122.1l.1 .1M332.6 120.8l.3 .9-.2 .5M340.5 126.9l.2 .8 2.5 .1M341.5 122.9l.2-.1a.76 .76 0 0 1 .5 .7 .76 .76 0 0 1-.6 .7l-.2-.7z"/>
<path d="M341.6 122.8l.3 .6-.2 .9M342.2 125.6v1.9l1 .3M342.3 125.4l-.2 .2M342.3 125.4h.1M342.3 125.4l-.1 .2M342.3 125.4l1 .1M342.4 126.2l.2 .3-.1 .4 .1-.5M342.4 126.1l.5 .1-.1 .9-.4-.2zM342.5 126h.1M343.3 125.5l.2 1.7-.3 .6M385.3 125.2l-.1 .1M385.4 123.6l.1 .8"/>
<path d="M385.5 123.5l.1 .9M385.5 123.5h.1M385.6 123.5l.3 .1-.1 .9M385.6 124.4l.2 .1M385.6 125.2l-.4 .1M385.8 124.5h.1"/>
<circle cx="199.1" cy="94.3" r=".66"/>
<circle cx="203.1" cy="127.4" r=".43"/>
<circle cx="236.2" cy="133.1" r=".4"/>
<circle cx="309.9" cy="121.1" r=".42"/>
</g>
<path d="M12 269.3h396zM12 269h396v.3h-396z" fill-rule="evenodd" fill="#504e49"/>
<text font-size="7.8" fill="#141413" x="12" y="24.7">下机身内部与爆炸结构</text>
<text font-size="3.5" fill="#141413" x="12" y="274.9">Nintendo 3DS 详细模型图纸</text>
<g font-size="3.2" fill="#1b365d">
<text x="12" y="15.3">CTR-001 初代 · 原生开合结构与内部布局示意</text>
<text x="369.7" y="15.3">Nintendo3DS-DWG-07 / 12</text>
<text x="22" y="197">3DS-0003</text>
<text x="147.3" y="197">3DS-0018</text>
<text x="272.7" y="197">3DS-0015</text>
<text x="22" y="215">3DS-0136</text>
<text x="147.3" y="215">3DS-0122</text>
<text x="272.7" y="215">3DS-0001</text>
</g>
<g font-size="3.2" fill="#504e49">
<text x="12" y="30.9">电池、主板、显示层、控制件和后盖分别展示。电池位置及模块划分参考实机拆解，PCB 和封装尺寸为布局示意。</text>
<text x="198.7" y="274.5">单位 mm · 比例见各视图</text>
<text x="317.6" y="274.5">图号 Nintendo3DS-DWG-07</text>
<text x="12" y="279.3">局部尺寸为本模型近似值 · 内部为布局示意</text>
<text x="198.7" y="278.8">CAD Study · 2026-11-08</text>
<text x="317.6" y="278.8">第 7 / 12 页 · A3</text>
</g>
<g font-size="3.2" fill="#141413">
<text x="12" y="253.3">电池、主板、显示层、控制件和后盖分别展示。 图中尺寸单位统一为 mm，数字对应当前模型的几何和坐标。公开整体尺寸已注明来源，局部近似数字不能用作制造公差或真实电子规格。</text>
<text x="12" y="258.6">电池位置及模块划分参考实机拆解，PCB 和封装尺寸为布局示意。 爆炸位移用于区分装配层，缩放视图不会改变尺寸数字。每个零件编号都可在组件清单中检索，重新修改模型后应同步重建这些图纸。</text>
</g>
<g font-size="3.1" fill="#141413">
<text x="22" y="203">控制面板</text>
<text x="147.3" y="203">下屏窗口</text>
<text x="272.7" y="203">下 LCD</text>
<text x="22" y="221">主板</text>
<text x="147.3" y="221">CTR-003 电池</text>
<text x="272.7" y="221">可拆后盖</text>
</g>
</svg>
